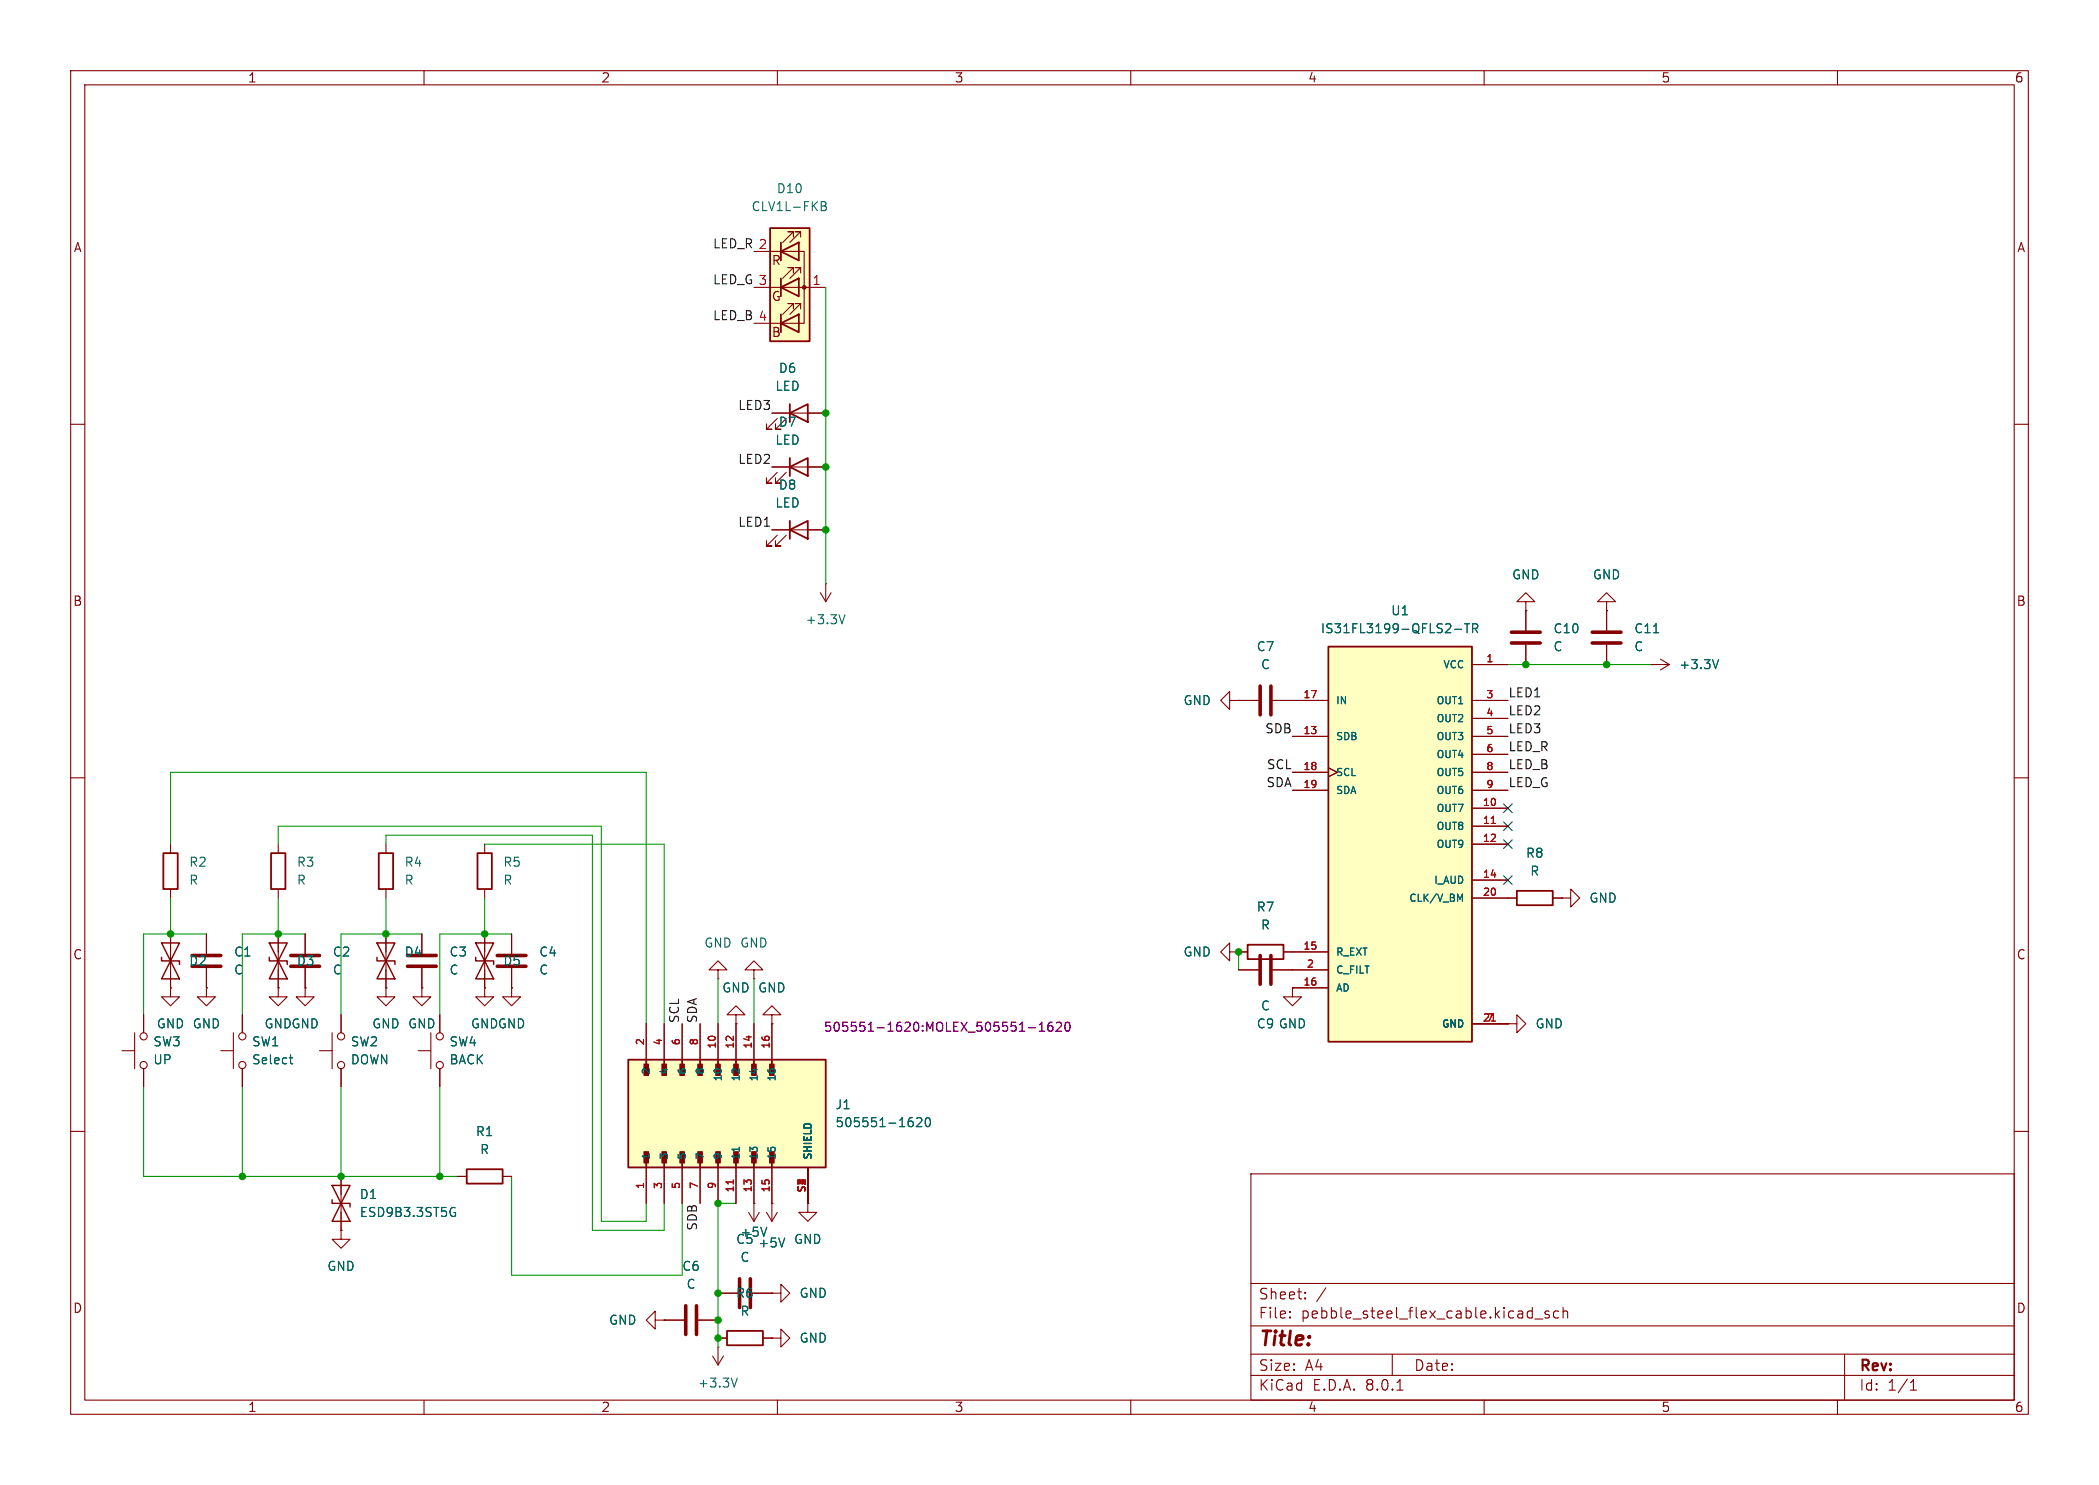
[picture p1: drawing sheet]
<svg xmlns="http://www.w3.org/2000/svg" width="297mm" height="210mm" viewBox="0 0 297 210" stroke-linecap="round" stroke-linejoin="round" font-family="sans-serif">
<g fill="none" stroke="#840000" stroke-width=".15">
<path d="M10 10h277v190h-277zM12 12h273v186h-273zM60 10v2M110 10v2M160 10v2M210 10v2M260 10v2M10 60h2M285 60h2M175.3 99.1h2.8M180.1 99.1h2.8M227.3 85.1h1.3l-1.3-1.3-1.2 1.3h1.2v1.3"/>
<path d="M227.3 86.4h.1M227.3 86.4v2.8M227.3 91.2v2.8M233.7 94h.1M233.7 94h2.5M234.9 93.2l1.3 .8M236.2 94l-1.3 .7M10 110h2M285 110h2M175.3 137.2h2.8M180.1 137.2h2.8M182.9 139.7v1.3h1.2l-1.2 1.2-1.3-1.2h1.3"/>
<path d="M182.9 139.7h.1M213.4 127h1.2M219.7 127h1.3M221 127h1.2v-1.3l1.3 1.3-1.3 1.3v-1.3M221 127h.1M10 160h2M213.4 144.8h1.2v-1.3l1.3 1.3-1.3 1.3v-1.3M213.4 144.8h.1M285 160h2M48.3 174v1.3h1.2l-1.2 1.2-1.3-1.2h1.3M48.3 174h.1M48.3 166.4v7.6"/>
<path d="M177 166h108v32h-108zM60 198v2M110 198v2M160 198v2M177 194.5h108M177 191.5h108M177 187.5h108M177 181.5h108M182.5 186.3h.1l-.1 .1M182.5 186.3v.1M182.5 185.5v.1M182.5 185.5h.1l-.1 .1"/>
<path d="M184.7 183.6v.1M184.7 183.6h-.1l.1 .1M184.7 182.8v.1M184.7 182.8h-.1l.1 .1M187.6 182.1l-1.3 2M197 191.5v3M197.7 196.6h.8M210 198v2M217.2 186.5h1.1M219.2 185.5l-.4-.1-.2 .2 .1 .2 .5 .2v.1v.2l-.2 .1-.4-.1M220.5 185.5l-.4-.1-.3 .3v.4l.2 .2 .1 .1 .4-.1M221.2 185.5a.37 .37 0 0 1 .6 .1v.8"/>
<path d="M221.2 184.9v1.5M260 198v2M261 191.5v6.5M270.3 196.6h.9M270.3 195.5l.4-.4v1.5"/>
</g>
<path d="M178.3 97v4.1M179.8 97v4.1M225.3 89.4h4.1M225.3 90.9h4.1M178.3 135.1v4.1M179.8 135.1v4.1" fill="none" stroke="#840000" stroke-width=".51"/>
<path d="M234 89.5h.7M243.2 93.3l-.5 1.3M64.1 170.8h.3M64.2 171.5h.3v.4l-.4 .1" fill="none" stroke="#006464" stroke-width=".15"/>
<path d="M214.6 126h5.1v2h-5.1z" fill="none" stroke="#840000" stroke-width=".25"/>
<path d="M47 169.7v.5h2.5v.5M47 167.6h2.5l-1.2 2.6zM48.3 170.2l1.2 2.5h-2.5z" fill="none" stroke="#840000" stroke-width=".2"/>
<path d="M188 91.4h20.3v55.9h-20.3z" fill="#ffffc2"/>
<path d="M111.8 58.4l2.5-1.2v2.5zM111.8 57.2v2.5M111.8 66l2.5-1.2v2.5zM111.8 64.8v2.5M188 91.4h20.3v55.9h-20.3zM53.6 120.7h2v5h-2zM67.6 120.7h2v5h-2zM176.5 133.6h5.1v2h-5.1zM66 165.4h5.1v2h-5.1zM102.9 188.2h5v2h-5z" fill="none" stroke="#840000" stroke-width=".25"/>
<g fill="none" stroke="#840000" stroke-width=".15">
<path d="M109.2 58.4h7.6M110 59.2l-1.5 1.5h.7h-.7v-.8M109.2 66h7.6M110 66.8l-1.5 1.5h.7h-.7v-.7M111.3 66.8l-1.6 1.5h.8h-.8v-.7M174 99.1v-1.3l-1.3 1.3 1.3 1.2v-1.2h1.3M175.3 99.1h.1M182.9 99.1h5.1M208.3 94h5.1M208.3 99.1h5.1M215.9 85.1h1.3l-1.3-1.3-1.3 1.3h1.3v1.3M215.9 86.4h.1"/>
<path d="M215.9 86.4v2.8M215.9 91.2v2.8M54.6 119.4v1.3M68.6 119.4v1.3M182.9 104.1h5.1M182.9 109.2h5.1M182.9 111.8h5.1M188 108.6l1.2 .6-1.2 .7M208.3 114.3h5.1M208.3 116.8h5.1M208.3 119.4h5.1M208.3 104.1h5.1"/>
<path d="M208.3 109.2h5.1M208.3 111.8h5.1M208.3 101.6h5.1M208.3 106.7h5.1M24.1 139.7v1.3h1.3l-1.3 1.2-1.2-1.2h1.2M24.1 139.7h.1M29.2 139.7v1.3h1.3l-1.3 1.2-1.3-1.2h1.3M29.2 139.7h.1M39.4 139.7v1.3h1.2l-1.2 1.2-1.3-1.2h1.3M39.4 139.7h.1M39.4 132.1v7.6M43.2 139.7v1.3h1.2l-1.2 1.2-1.3-1.2h1.3"/>
<path d="M43.2 139.7h.1M43.2 132.1v2.8M43.2 136.9v2.8M54.6 139.7v1.3h1.3l-1.3 1.2-1.3-1.2h1.3M54.6 139.7h.1M54.6 125.7v1.3M59.7 139.7v1.3h1.3l-1.3 1.2-1.3-1.2h1.3M59.7 139.7h.1M68.6 139.7v1.3h1.2l-1.2 1.2-1.3-1.2h1.3M68.6 139.7h.1M68.6 125.7v1.3M72.4 139.7v1.3h1.3l-1.3 1.2-1.3-1.2h1.3"/>
<path d="M72.4 139.7h.1M101.6 137.2h1.3l-1.3-1.3-1.3 1.3h1.3v1.2M101.6 138.4h.1M174 134.6v-1.2l-1.3 1.2 1.3 1.3v-1.3h1.3M175.3 134.6h.1M175.3 134.6h1.2M181.6 134.6h6.4M182.9 139.7h5.1M182.9 137.2h5.1M208.3 124.5h5.1M208.3 127h5.1M17.3 148.6h1.7"/>
<path d="M19 146.1v5M20.3 143.5v2.6M20.3 151.1v2.6M31.2 148.6h1.8M33 146.1v5M34.3 143.5v2.6M34.3 151.1v2.6M45.2 148.6h1.8M47 146.1v5M48.3 143.5v2.6M48.3 151.1v2.6M59.2 148.6h1.8"/>
<path d="M61 146.1v5M62.2 143.5v2.6M62.2 151.1v2.6M208.3 144.8h5.1M64.8 166.4h1.2M71.1 166.4h1.3M105.9 171.5l.8 1.2M106.7 170.2h.1M106.7 170.2v2.5M107.4 171.5l-.7 1.2M108.5 171.5l.7 1.2M109.2 170.2h.1"/>
<path d="M109.2 170.2v2.5M110 171.5l-.8 1.2M114.3 170.2v1.3h1.3l-1.3 1.2-1.3-1.2h1.3M114.3 170.2h.1M92.7 186.7v-1.3l-1.3 1.3 1.3 1.3v-1.3h1.3M94 186.7h.1M94 186.7h2.8M98.8 186.7h2.8M100.8 191.8l.8 1.2M101.6 190.5h.1M101.6 182.9h2.8M101.6 189.2h1.3"/>
<path d="M101.6 190.5v2.5M102.4 191.8l-.8 1.2M106.4 182.9h2.8M107.9 189.2h1.3M109.2 182.9h1.3v-1.3l1.3 1.3-1.3 1.3v-1.3M109.2 182.9h.1M109.2 189.2h1.3v-1.2l1.3 1.2-1.3 1.3v-1.3M109.2 189.2h.1"/>
<circle cx="20.3" cy="146.6" r=".51"/>
<circle cx="20.3" cy="150.6" r=".51"/>
<circle cx="34.3" cy="146.6" r=".51"/>
<circle cx="34.3" cy="150.6" r=".51"/>
<circle cx="48.3" cy="146.6" r=".51"/>
<circle cx="48.3" cy="150.6" r=".51"/>
<circle cx="62.2" cy="150.6" r=".51"/>
<circle cx="62.2" cy="146.6" r=".51"/>
</g>
<path d="M211 116.5h.6M211 144.4h.6" fill="none" stroke="#a90000" stroke-width=".15"/>
<path d="M205.8 89h1M207.2 88.2h.7M207.6 88.2v1.3M208.4 88.9l.6-.1 .1-.2-.1-.3-.1-.1h-.5v1.3M208.7 88.9l.4 .6M206.6 127.2l.3-.8v1.1M40.9 149.6h.5M41.1 149.2v1.1l.1 .1h.2M108.5 173.6l-.4 1.2M111 175.1l-.4 1.2M104.3 194.9l-.4 1.3" fill="none" stroke="#006464" stroke-width=".15"/>
<path d="M213.9 89.4h4M213.9 90.9h4M41.1 136.7h4.1M41.1 135.1h4.1M97 184.7v4M98.6 184.7v4M104.6 180.8v4.1M106.2 180.8v4.1" fill="none" stroke="#840000" stroke-width=".51"/>
<path d="M38.1 135.4v.5h2.5v.5M38.1 133.4h2.5l-1.2 2.5zM39.4 135.9l1.2 2.5h-2.5z" fill="none" stroke="#840000" stroke-width=".2"/>
<path d="M109 32.3h5.6v16h-5.6z" fill="#ffffc2"/>
<path d="M106.7 35.6h7.1v10.1h-7.1M112.3 38.6v-.8h-.8h.8l-1.6 1.6M112.3 33.5v-.7h-.8h.8l-1.6 1.5M113 34.3h.1M113.3 38.6v-.8h-.8h.8l-1.5 1.6M113.3 33.5v-.7h-.8h.8l-1.5 1.5M106.7 40.6h10.1M112.3 43.7v-.8h-.8h.8l-1.6 1.6M113.3 43.7v-.8h-.8h.8l-1.5 1.6M59.7 132.1v2.8M59.7 136.9v2.8" fill="none" stroke="#840000" stroke-width=".15"/>
<path d="M109 32.3h5.6v16h-5.6zM110.5 35.6l2.5-1.3v2.5zM110.5 34.3v2.5M110.5 39.4v2.5M110.5 45.7l2.5-1.2v2.5zM110.5 40.6l2.5-1.2v2.5zM110.5 44.5v2.5" fill="none" stroke="#840000" stroke-width=".25"/>
<circle cx="113.8" cy="40.6" r=".25" fill="#840000" stroke="#840000" stroke-width=".15"/>
<path d="M116.2 28.5h.4l.2 .1 .1 .3-.3 .2M116.2 29.1h.4M116.6 29.1a.34 .34 0 0 1 .3 .3 .34 .34 0 0 1-.2 .4h-.5" fill="none" stroke="#006464" stroke-width=".15"/>
<path d="M57.7 136.7h4M57.7 135.1h4" fill="none" stroke="#840000" stroke-width=".51"/>
<path d="M88.9 149.9h27.9v15.2h-27.9z" fill="#ffffc2"/>
<g fill="none" stroke="#840000" stroke-width=".25">
<path d="M111.8 74.9l2.5-1.2v2.5zM111.8 73.7v2.5M23.1 120.7h2v5h-2zM38.4 120.7h2v5h-2zM88.9 149.9h27.9v15.2h-27.9zM91.4 149.9v1.9M94 149.9v1.9M96.5 149.9v1.9M99.1 149.9v1.9M101.6 149.9v1.9M104.1 149.9v1.9M106.7 149.9v1.9"/>
<path d="M109.2 149.9v1.9M91.4 163.2v1.9M94 163.2v1.9M96.5 163.2v1.9M99.1 163.2v1.9M101.6 163.2v1.9M104.1 163.2v1.9M106.7 163.2v1.9M109.2 163.2v1.9"/>
</g>
<g fill="#840000" stroke="#840000" stroke-width=".15">
<path d="M108.9 162.9h.6v1.6h-.6z"/>
<path d="M106.4 162.9h.6v1.6h-.6z"/>
<path d="M103.8 162.9h.7v1.6h-.7z"/>
<path d="M91.1 162.9h.7v1.6h-.7z"/>
<path d="M108.9 150.5h.6v1.6h-.6z"/>
<path d="M106.4 150.5h.6v1.6h-.6z"/>
<path d="M103.8 150.5h.7v1.6h-.7z"/>
<path d="M101.3 150.5h.6v1.6h-.6z"/>
<path d="M98.7 150.5h.7v1.6h-.7z"/>
<path d="M96.2 150.5h.6v1.6h-.6z"/>
<path d="M93.7 150.5h.6v1.6h-.6z"/>
<path d="M91.1 150.5h.7v1.6h-.7z"/>
</g>
<g fill="none" stroke="#840000" stroke-width=".15">
<path d="M109.2 58.4h2.6M114.3 58.4h2.5M109.2 74.9h7.6M109.2 66h2.6M110 75.7l-1.5 1.5h.7h-.7v-.7M111.3 75.7l-1.6 1.5h.8h-.8v-.7M114.3 66h2.5M116.1 83.8l.7 1.3M116.8 82.6h.1M116.8 82.6v2.5M117.6 83.8l-.8 1.3M175.3 99.1h.1"/>
<path d="M175.3 99.1h2.8M180.1 99.1h7.9M208.3 94h5.1M208.3 99.1h5.1M215.9 86.4h.1M215.9 86.4v2.8M215.9 91.2v2.8M227.3 86.4h.1M227.3 86.4v2.8M227.3 91.2v2.8M233.7 94h.1M24.1 119.4v1.3"/>
<path d="M39.4 119.4v1.3M182.9 104.1h5.1M182.9 109.2h5.1M182.9 111.8h5.1M188 108.6l1.2 .6-1.2 .7M208.3 114.3h5.1M208.3 116.8h5.1M208.3 119.4h5.1M208.3 104.1h5.1M208.3 109.2h5.1M208.3 111.8h5.1M208.3 101.6h5.1"/>
<path d="M208.3 106.7h5.1M24.1 139.7h.1M24.1 125.7v1.3M24.1 132.1v7.6M29.2 139.7h.1M29.2 132.1v2.8M29.2 136.9v2.8M39.4 139.7h.1M39.4 125.7v1.3M39.4 132.1v2.5M39.4 137.2v2.5M43.2 139.7h.1"/>
<path d="M43.2 132.1v2.8M43.2 136.9v2.8M54.6 139.7h.1M54.6 132.1v7.6M59.7 139.7h.1M59.7 132.1v2.8M59.7 136.9v2.8M68.6 139.7h.1M68.6 132.1v7.6M72.4 139.7h.1M72.4 132.1v2.8M72.4 136.9v2.8"/>
<path d="M106.7 137.2h1.2l-1.2-1.3-1.3 1.3h1.3v1.2M106.7 138.4h.1M175.3 134.6h.1M175.3 134.6h1.2M175.3 137.2h2.8M180.1 137.2h7.9M181.6 134.6h6.4M182.9 139.7h.1M182.9 139.7h5.1M208.3 124.5h5.1M208.3 127h6.3M219.7 127h1.3"/>
<path d="M221 127h.1M20.3 143.5v2.6M20.3 151.1v2.6M34.3 143.5v2.6M34.3 151.1v2.6M48.3 143.5v2.6M48.3 151.1v2.6M62.2 143.5v2.6M62.2 151.1v2.6M91.4 144.8v5.1M94 144.8v5.1M96.5 144.8v5.1"/>
<path d="M99.1 144.8v5.1M101.6 144.8v5.1M104.1 143.5h1.3l-1.3-1.3-1.2 1.3h1.2v1.3M104.1 144.8h.1M104.1 144.8v5.1M106.7 144.8v5.1M109.2 143.5h1.3l-1.3-1.3-1.3 1.3h1.3v1.3M109.2 144.8h.1M109.2 144.8v5.1M208.3 144.8h5.1M213.4 144.8h.1M48.3 174h.1"/>
<path d="M48.3 166.4v2.5M48.3 171.5v2.5M64.8 166.4h1.2M71.1 166.4h1.3M91.4 165.1v5.1M94 165.1v5.1M96.5 165.1v5.1M99.1 165.1v5.1M101.6 165.1v5.1M104.1 165.1v5.1M106.7 170.2h.1M106.7 165.1v5.1"/>
<path d="M109.2 170.2h.1M109.2 165.1v5.1M114.3 170.2h.1M114.3 165.1v5.1M94 186.7h.1M94 186.7h2.8M98.8 186.7h2.8M101.6 189.2h1.3M101.6 182.9h2.8M106.4 182.9h2.8M107.9 189.2h1.3M109.2 189.2h.1"/>
<path d="M109.2 182.9h.1"/>
</g>
<g fill="none" stroke="#006464" stroke-width=".15">
<path d="M119.6 86.9l-.5 1.3M205.8 89h1M207.2 88.2h.7M207.6 88.2v1.3M208.4 88.9l.6-.1 .1-.2-.1-.3-.1-.1h-.5v1.3M208.7 88.9l.4 .6M234 89.5h.7M243.2 93.3l-.5 1.3M206.6 127.2l.3-.8v1.1M40.9 149.6h.5M41.1 149.2v1.1l.1 .1h.2M128.9 158.1h.2"/>
<path d="M129 158.5l.2 .3v.3l-.2 .2M129.7 158.2l.2-.1h.3l.2 .1v.2v.2l-.7 .7h.7M131 158.2l.2-.1a.69 .69 0 0 1 .3 1.1l-.2 .1a.69 .69 0 0 1-.3-1.1zM64.1 170.8h.3M64.2 171.5h.3v.4l-.4 .1M104.6 162.2v.6M108.5 173.6l-.4 1.2M111 175.1l-.4 1.2"/>
</g>
<path d="M211 116.5h.6M211 144.4h.6M103.8 166.9v.5" fill="none" stroke="#a90000" stroke-width=".15"/>
<path d="M145.5 145.3h1M147.1 145.8h.7M147.1 144.9l.3-.3v1.2M148.9 144.6a.5 .5 0 0 0-.6 .5v.5l.1 .2h.3l.2-.1 .1-.4-.1-.2-.4-.1-.2 .3M149.5 144.7l.2-.1h.3l.1 .1 .1 .2-.1 .2-.7 .7h.8M150.8 144.7l.2-.1a.69 .69 0 0 1 .3 1.1l-.2 .1a.69 .69 0 0 1-.3-1.1z" fill="none" stroke="#840084" stroke-width=".15"/>
<path d="M22.9 135.4v.5h2.5v.5M22.9 133.4h2.5l-1.3 2.5zM24.1 135.9l1.3 2.5h-2.5zM53.3 135.4v.5h2.6v.5M53.3 133.4h2.6l-1.3 2.5zM54.6 135.9l1.3 2.5h-2.6zM67.3 135.4v.5h2.5v.5M67.3 133.4h2.5l-1.2 2.5zM68.6 135.9l1.2 2.5h-2.5z" fill="none" stroke="#840000" stroke-width=".2"/>
<path d="M27.2 136.7h4M27.2 135.1h4M70.4 136.7h4M70.4 135.1h4" fill="none" stroke="#840000" stroke-width=".51"/>
<g fill="none" stroke="#009600" stroke-width=".15">
<path d="M116.8 40.6v42M213.4 94h20.3M24.1 119.4v-10.2h67.3v35.6M39.4 119.4v-2.6h45.7v55.9h6.3v-2.5M54.6 119.4v-1.3h29.2v55.9h10.2v-3.8M68.6 119.4h25.4v25.4M24.1 127v5.1M29.2 132.1h-8.9v11.4M39.4 127v5.1M43.2 132.1h-8.9v11.4M54.6 127v5.1M59.7 132.1h-11.4v11.4"/>
<path d="M68.6 127v5.1M72.4 132.1h-10.2v11.4M101.6 138.4v6.4M106.7 138.4v6.4M175.3 134.6v2.6M20.3 153.7v12.7h44.5M34.3 153.7v12.7M48.3 153.7v12.7M62.2 153.7v12.7M72.4 166.4v13.9h24.1v-10.1M104.1 170.2h-2.5v20.3"/>
</g>
<path d="M212.8 118.8l1.2 1.2M212.8 116.2l1.2 1.2M212.8 113.7l1.2 1.2M214 118.8l-1.2 1.2M214 116.2l-1.2 1.2M214 113.7l-1.2 1.2M212.8 123.9l1.2 1.2M214 123.9l-1.2 1.2" fill="none" stroke="#000084" stroke-width=".15"/>
<g fill="#009600" stroke="#009600" stroke-width=".15">
<circle cx="48.3" cy="166.4" r=".46"/>
<circle cx="101.6" cy="170.2" r=".46"/>
<circle cx="62.2" cy="166.4" r=".46"/>
<circle cx="68.6" cy="132.1" r=".46"/>
<circle cx="34.3" cy="166.4" r=".46"/>
<circle cx="116.8" cy="58.4" r=".46"/>
<circle cx="101.6" cy="182.9" r=".46"/>
<circle cx="116.8" cy="74.9" r=".46"/>
<circle cx="116.8" cy="66" r=".46"/>
<circle cx="101.6" cy="189.2" r=".46"/>
<circle cx="101.6" cy="186.7" r=".46"/>
<circle cx="39.4" cy="132.1" r=".46"/>
<circle cx="54.6" cy="132.1" r=".46"/>
<circle cx="24.1" cy="132.1" r=".46"/>
<circle cx="175.3" cy="134.6" r=".46"/>
<circle cx="215.9" cy="94" r=".46"/>
<circle cx="227.3" cy="94" r=".46"/>
</g>
<text font-size="2.8" fill="#840000" x="178" y="190.9">Title:</text>
<g font-size="2.1" fill="#840000">
<text x="178" y="184">Sheet:</text>
<text x="178" y="186.7">File:</text>
<text x="184.1" y="186.7">pebble_steel_flex_cable.kicad_sch</text>
<text x="178" y="196.9">KiCad</text>
<text x="178" y="194.1">Size:</text>
<text x="184.7" y="194.1">A4</text>
<text x="185.7" y="196.9">E.D.A.</text>
<text x="193.3" y="196.9">8.0.1</text>
<text x="200" y="194.1">Date:</text>
<text x="263" y="194.3">Rev:</text>
<text x="263" y="196.9">Id:</text>
<text x="267.1" y="196.9">1/1</text>
</g>
<g font-size="1.8" fill="#840000">
<text x="35" y="11.9">1</text>
<text x="85" y="11.9">2</text>
<text x="135" y="11.9">3</text>
<text x="185" y="11.9">4</text>
<text x="235" y="11.9">5</text>
<text x="285" y="11.9">6</text>
<text x="10.3" y="35.9">A</text>
<text x="285.3" y="35.9">A</text>
<text x="109.1" y="37.7">R</text>
<text x="109.1" y="47.9">B</text>
<text x="109.1" y="42.8">G</text>
<text x="10.3" y="85.9">B</text>
<text x="285.3" y="85.9">B</text>
<text x="10.3" y="135.9">C</text>
<text x="285.3" y="135.9">C</text>
<text x="10.3" y="185.9">D</text>
<text x="285.3" y="185.9">D</text>
<text x="35" y="199.9">1</text>
<text x="85" y="199.9">2</text>
<text x="135" y="199.9">3</text>
<text x="185" y="199.9">4</text>
<text x="235" y="199.9">5</text>
<text x="285" y="199.9">6</text>
</g>
<g font-size="1.8" fill="#006464">
<text x="109.8" y="27.5">D10</text>
<text x="106.2" y="30.1">CLV1L-FKB</text>
<text x="110.1" y="52.9">D6</text>
<text x="109.6" y="55.5">LED</text>
<text x="109.6" y="63.1">LED</text>
<text x="110.1" y="60.6">D7</text>
<text x="109.6" y="72">LED</text>
<text x="110.1" y="69.4">D8</text>
<text x="213.9" y="82.1">GND</text>
<text x="225.3" y="82.1">GND</text>
<text x="113.9" y="88.5">+3.3V</text>
<text x="186.8" y="89.8">IS31FL3199-QFLS2-TR</text>
<text x="196.7" y="87.2">U1</text>
<text x="219.7" y="89.8">C10</text>
<text x="231.1" y="89.8">C11</text>
<text x="177.7" y="92.3">C7</text>
<text x="178.3" y="94.8">C</text>
<text x="219.7" y="92.3">C</text>
<text x="231.1" y="92.3">C</text>
<text x="237.5" y="94.8">+3.3V</text>
<text x="167.4" y="99.9">GND</text>
<text x="26.7" y="122.8">R2</text>
<text x="26.7" y="125.3">R</text>
<text x="41.9" y="122.8">R3</text>
<text x="41.9" y="125.3">R</text>
<text x="57.2" y="122.8">R4</text>
<text x="57.2" y="125.3">R</text>
<text x="71.1" y="122.8">R5</text>
<text x="71.1" y="125.3">R</text>
<text x="215.8" y="121.5">R8</text>
<text x="216.4" y="124.1">R</text>
<text x="177.7" y="129.1">R7</text>
<text x="178.3" y="131.7">R</text>
<text x="224.8" y="127.9">GND</text>
<text x="26.7" y="136.8">D2</text>
<text x="33" y="135.5">C1</text>
<text x="41.9" y="136.8">D3</text>
<text x="47" y="135.5">C2</text>
<text x="57.2" y="135.5">D4</text>
<text x="63.5" y="135.5">C3</text>
<text x="71.1" y="136.8">D5</text>
<text x="76.2" y="135.5">C4</text>
<text x="99.6" y="134.2">GND GND</text>
<text x="167.4" y="135.5">GND</text>
<text x="33" y="138">C</text>
<text x="47" y="138">C</text>
<text x="63.5" y="138">C</text>
<text x="76.2" y="138">C</text>
<text x="102.1" y="140.6">GND</text>
<text x="107.2" y="140.6">GND</text>
<text x="178.3" y="143.1">C</text>
<text x="21.6" y="148.2">SW3</text>
<text x="22.1" y="145.6">GND GND</text>
<text x="35.6" y="148.2">SW1</text>
<text x="37.3" y="145.6">GNDGND</text>
<text x="49.5" y="148.2">SW2</text>
<text x="52.6" y="145.6">GND GND</text>
<text x="63.5" y="148.2">SW4</text>
<text x="66.5" y="145.6">GNDGND</text>
<text x="177.7" y="145.6">C9 GND</text>
<text x="217.2" y="145.6">GND</text>
<text x="21.6" y="150.7">UP</text>
<text x="35.6" y="150.7">Select</text>
<text x="49.5" y="150.7">DOWN</text>
<text x="63.5" y="150.7">BACK</text>
<text x="67.2" y="160.9">R1</text>
<text x="118.1" y="157.1">J1</text>
<text x="118.1" y="159.6">505551-1620</text>
<text x="67.8" y="163.4">R</text>
<text x="50.8" y="169.8">D1</text>
<text x="50.8" y="172.3">ESD9B3.3ST5G</text>
<text x="46.2" y="179.9">GND</text>
<text x="96.4" y="179.9">C6</text>
<text x="104.1" y="176.1">C5</text>
<text x="104.6" y="175.1">+5V</text>
<text x="104.7" y="178.7">C</text>
<text x="107.2" y="176.6">+5V</text>
<text x="112.3" y="176.1">GND</text>
<text x="97.1" y="182.5">C</text>
<text x="104.1" y="183.7">R6</text>
<text x="113" y="183.7">GND</text>
<text x="86.1" y="187.6">GND</text>
<text x="104.7" y="186.3">R</text>
<text x="113" y="190.1">GND</text>
<text x="98.7" y="196.4">+3.3V</text>
</g>
<g font-size="1.8" fill="#0f0f0f">
<text x="100.8" y="35.2">LED_R 2</text>
<text x="100.8" y="40.3">LED_G 3</text>
<text x="100.8" y="45.4">LED_B 4</text>
<text x="104.4" y="58.1">LED3</text>
<text x="104.4" y="65.7">LED2</text>
<text x="104.4" y="74.6">LED1</text>
<text x="213.4" y="101.3">LED2</text>
<text x="213.4" y="98.7">LED1</text>
<text x="178.9" y="103.8">SDB</text>
<text x="213.4" y="103.8">LED3</text>
<text x="213.4" y="106.3">LED_R</text>
<text x="179.1" y="111.4">SDA</text>
<text x="179.2" y="108.9">SCL</text>
<text x="213.4" y="108.9">LED_B</text>
<text x="213.4" y="111.4">LED_G</text>
<text x="96.2" y="144.8" transform="rotate(-90 96.2 144.8)">SCL</text>
<text x="98.7" y="144.8" transform="rotate(-90 98.7 144.8)">SDA</text>
<text x="98.7" y="174.1" transform="rotate(-90 98.7 174.1)">SDB</text>
</g>
<text font-size="1.8" fill="#a90000" x="114.9" y="40.4">1</text>
<text font-size="1.8" fill="#840084" x="116.5" y="146.1">505551-1620:MOLEX_505551-1620</text>
<g font-size="1.4" fill="#006464">
<text x="204.1" y="94.7">VCC</text>
<text x="189" y="99.8">IN</text>
<text x="203.1" y="99.8">OUT1</text>
<text x="189" y="104.9">SDB</text>
<text x="203.1" y="102.3">OUT2</text>
<text x="203.1" y="104.9">OUT3</text>
<text x="203.1" y="107.4">OUT4</text>
<text x="189" y="110">SCL</text>
<text x="189" y="112.5">SDA</text>
<text x="203.1" y="110">OUT5</text>
<text x="203.1" y="112.5">OUT6</text>
<text x="203.1" y="115">OUT7</text>
<text x="203.1" y="117.6">OUT8</text>
<text x="202.8" y="125.2">I_AUD</text>
<text x="203.1" y="120.1">OUT9</text>
<text x="199.3" y="127.7">CLK/V_BM</text>
<text x="189" y="135.4">R_EXT</text>
<text x="189" y="137.9">C_FILT</text>
<text x="189" y="140.4">AD</text>
<text x="203.9" y="145.5">GND</text>
<text x="92.2" y="152.1" transform="rotate(-90 92.2 152.1)">2</text>
<text x="94.7" y="152.1" transform="rotate(-90 94.7 152.1)">4</text>
<text x="97.3" y="152.1" transform="rotate(-90 97.3 152.1)">6</text>
<text x="99.8" y="152.1" transform="rotate(-90 99.8 152.1)">8</text>
<text x="102.3" y="153.1" transform="rotate(-90 102.3 153.1)">10</text>
<text x="104.9" y="153.1" transform="rotate(-90 104.9 153.1)">12</text>
<text x="107.4" y="153.1" transform="rotate(-90 107.4 153.1)">14</text>
<text x="110" y="153.1" transform="rotate(-90 110 153.1)">16</text>
<text x="92.2" y="164.1" transform="rotate(-90 92.2 164.1)">1</text>
<text x="94.7" y="164.1" transform="rotate(-90 94.7 164.1)">3</text>
<text x="97.3" y="164.1" transform="rotate(-90 97.3 164.1)">5</text>
<text x="99.8" y="164.1" transform="rotate(-90 99.8 164.1)">7</text>
<text x="102.3" y="164.1" transform="rotate(-90 102.3 164.1)">9</text>
<text x="104.9" y="164.1" transform="rotate(-90 104.9 164.1)">11</text>
<text x="107.4" y="164.1" transform="rotate(-90 107.4 164.1)">13</text>
<text x="110" y="164.1" transform="rotate(-90 110 164.1)">15</text>
<text x="115" y="164.1" transform="rotate(-90 115 164.1)">SHIELD</text>
</g>
<g font-size="1.4" fill="#a90000">
<text x="210.2" y="93.7">1</text>
<text x="184.3" y="98.8">17</text>
<text x="210.2" y="98.8">3</text>
<text x="210.2" y="101.3">4</text>
<text x="184.3" y="103.9">13</text>
<text x="210.2" y="103.9">5</text>
<text x="210.2" y="106.4">6</text>
<text x="184.3" y="109">18</text>
<text x="184.3" y="111.5">19</text>
<text x="210.2" y="109">8</text>
<text x="210.2" y="111.5">9</text>
<text x="209.7" y="114">10</text>
<text x="209.7" y="116.6">11</text>
<text x="209.7" y="119.1">12</text>
<text x="209.7" y="124.2">14</text>
<text x="209.7" y="126.7">20</text>
<text x="184.3" y="134.4">15</text>
<text x="184.8" y="136.9">2</text>
<text x="184.3" y="139.4">16</text>
<text x="91.2" y="147.9" transform="rotate(-90 91.2 147.9)">2</text>
<text x="93.7" y="147.9" transform="rotate(-90 93.7 147.9)">4</text>
<text x="96.3" y="147.9" transform="rotate(-90 96.3 147.9)">6</text>
<text x="98.8" y="147.9" transform="rotate(-90 98.8 147.9)">8</text>
<text x="101.3" y="148.4" transform="rotate(-90 101.3 148.4)">10</text>
<text x="103.9" y="148.4" transform="rotate(-90 103.9 148.4)">12</text>
<text x="106.4" y="148.4" transform="rotate(-90 106.4 148.4)">14</text>
<text x="109" y="148.4" transform="rotate(-90 109 148.4)">16</text>
<text x="210.2" y="144.5">7</text>
<text x="114" y="167.8" transform="rotate(-90 114 167.8)">2</text>
<text x="91.2" y="168.3" transform="rotate(-90 91.2 168.3)">1</text>
<text x="93.7" y="168.3" transform="rotate(-90 93.7 168.3)">3</text>
<text x="96.3" y="168.3" transform="rotate(-90 96.3 168.3)">5</text>
<text x="98.8" y="168.3" transform="rotate(-90 98.8 168.3)">7</text>
<text x="101.3" y="168.3" transform="rotate(-90 101.3 168.3)">9</text>
<text x="103.9" y="168.7" transform="rotate(-90 103.9 168.7)">11</text>
<text x="106.4" y="168.7" transform="rotate(-90 106.4 168.7)">13</text>
<text x="109" y="168.7" transform="rotate(-90 109 168.7)">15</text>
<text x="114" y="168.7" transform="rotate(-90 114 168.7)">S1</text>
</g>
</svg>
